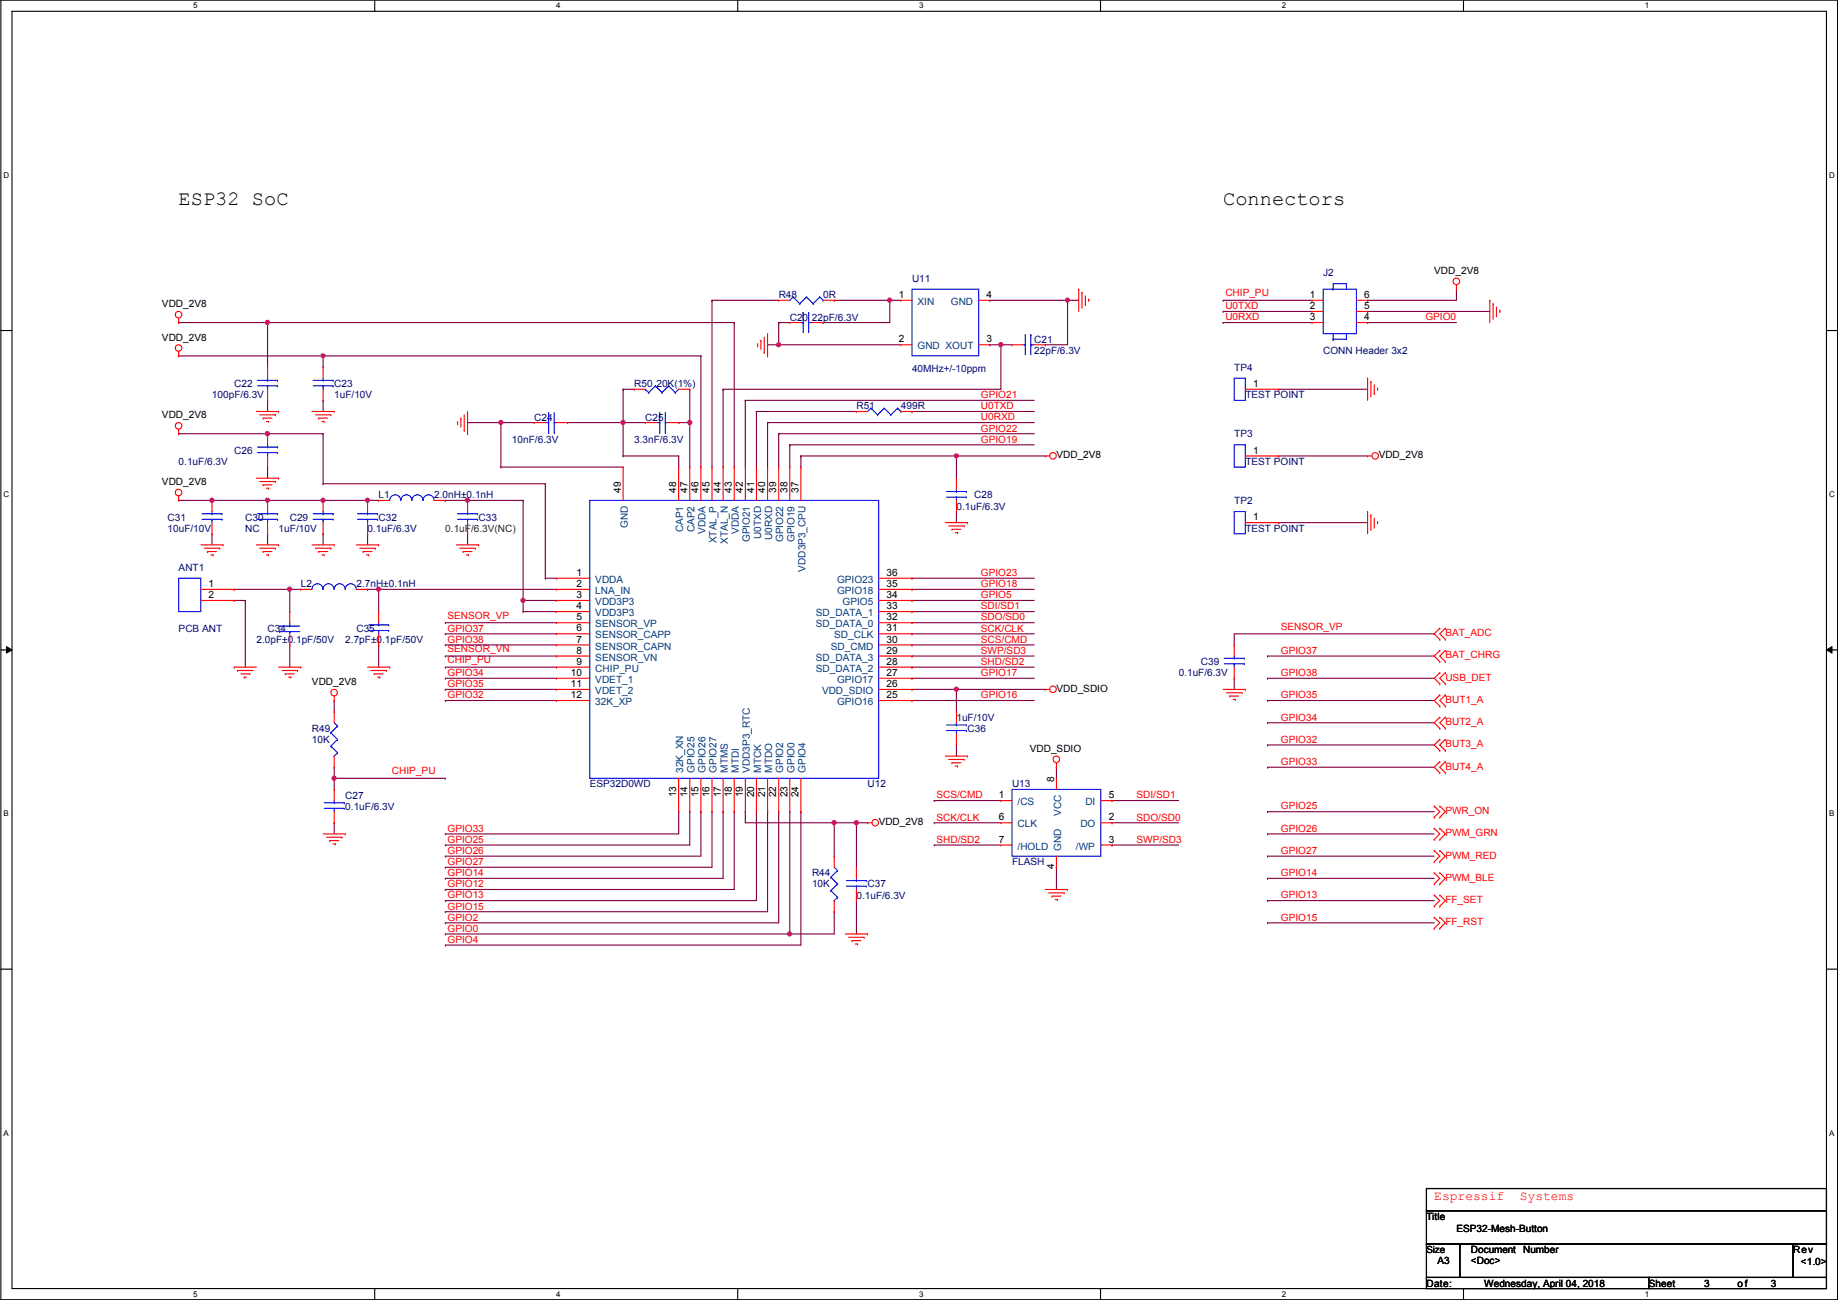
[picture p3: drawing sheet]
<svg xmlns="http://www.w3.org/2000/svg" width="420mm" height="297mm" viewBox="0 0 420 297" stroke-linecap="round" stroke-linejoin="round" font-family="sans-serif">
<path d="M.2 0h419.9v297h-419.9zM2.7 2.6h414.8v291.8h-414.8z" fill="none" stroke="#000" stroke-width=".25"/>
<g fill="#fff">
<path d="M44.2 .3h1v2h-1z"/>
<path d="M44.2 294.7h1v2h-1z"/>
</g>
<path d="M85.7 0v2.6M85.7 294.4v2.6" fill="none" stroke="#000" stroke-width=".25"/>
<g fill="#fff">
<path d="M127.1 .3h1v2h-1z"/>
<path d="M127.1 294.7h1v2h-1z"/>
</g>
<path d="M168.6 0v2.6M168.6 294.4v2.6" fill="none" stroke="#000" stroke-width=".25"/>
<g fill="#fff">
<path d="M210.1 .3h1v2h-1z"/>
<path d="M210.1 294.7h1v2h-1z"/>
</g>
<path d="M251.6 0v2.6M251.6 294.4v2.6" fill="none" stroke="#000" stroke-width=".25"/>
<g fill="#fff">
<path d="M293 .3h1v2h-1z"/>
<path d="M293 294.7h1v2h-1z"/>
</g>
<path d="M334.5 0v2.6M334.5 294.4v2.6" fill="none" stroke="#000" stroke-width=".25"/>
<g fill="#fff">
<path d="M376 .3h1v2h-1z"/>
<path d="M376 294.7h1v2h-1z"/>
<path d="M.8 39h1.3v2h-1.3z"/>
<path d="M418.2 39h1.2v2h-1.2z"/>
<path d="M.8 112h1.3v2h-1.3z"/>
<path d="M418.2 112h1.2v2h-1.2z"/>
</g>
<path d="M.2 75.5h2.5M417.5 75.5h2.6" fill="none" stroke="#000" stroke-width=".25"/>
<g fill="#fff">
<path d="M.8 185h1.2v1.9h-1.2z"/>
<path d="M418.2 185h1.1v1.9h-1.1z"/>
</g>
<path d="M.2 148.5h2.5M417.5 148.5h2.6" fill="none" stroke="#000" stroke-width=".25"/>
<path d="M1.5 147.7l1.2 .8-1.2 .7zM417.5 148.5l1.3-.8v1.5z" fill="#000"/>
<path d="M1.5 147.7l1.2 .8-1.2 .7zM417.5 148.5l1.3-.8v1.5z" fill="none" stroke="#000" stroke-width=".23"/>
<g fill="#fff">
<path d="M.8 257.9h1.2v2h-1.2z"/>
<path d="M418.2 257.9h1.1v2h-1.1z"/>
</g>
<path d="M.2 221.4h2.5M417.5 221.4h2.6" fill="none" stroke="#000" stroke-width=".25"/>
<path d="M84 114.3h.1M84 114.3h2.6M106.9 114.3h.1M106.9 114.3h12.7" fill="none" stroke="#800040" stroke-width=".25"/>
<circle cx="106.9" cy="114.3" r=".49" fill="#f0f"/>
<circle cx="106.9" cy="114.3" r=".49" fill="none" stroke="#f0f" stroke-width=".25"/>
<path d="M106.9 96.6h.1M106.9 96.6h7.6M101.8 114.3h.1M101.8 114.3h5.1M84 134.7h.1M84 134.7h2.6M106.9 122h.1M106.9 122v2.5M86.6 147.4h.1M86.6 147.4v5" fill="none" stroke="#800040" stroke-width=".25"/>
<circle cx="114.5" cy="96.5" r=".49" fill="#f0f"/>
<circle cx="114.5" cy="96.5" r=".49" fill="none" stroke="#f0f" stroke-width=".25"/>
<g fill="none" stroke="#800040" stroke-width=".25">
<path d="M129.7 96.6h.1M129.7 96.6h12.7M142.4 88.9h.1M142.4 88.9h2.6M165.3 88.9h.1M165.3 88.9h63.5M119.6 137.2h.1M119.6 137.2h7.6M208.5 139.7h.1M208.5 139.7h27.9M66.2 147.4h.1M66.2 147.4v5"/>
<path d="M101.8 152.4h.1M101.8 157.5h.1M101.8 142.3h.1M101.8 152.4h25.4M101.8 157.5h25.4M101.8 142.3h25.4M208.5 142.3h.1M208.5 144.8h.1M208.5 157.5h.1M208.5 157.5h10.1M208.5 142.3h27.9M208.5 144.8h27.9"/>
<path d="M218.6 157.5h.1M218.6 157.5v5.1M208.5 160.1h.1M208.5 160.1h27.9M218.6 170.2h.1M218.6 170.2v2.6M213.6 188h.1M213.6 182.9h.1M213.6 193.1h.1M213.6 188h15.2M213.6 182.9h15.2M213.6 193.1h15.2"/>
<path d="M254.2 193.1h.1M254.2 182.9h.1M254.2 188h.1M254.2 188h15.2M254.2 182.9h15.2M254.2 193.1h15.2M195.8 205.8h.1M195.8 205.8v7.6"/>
</g>
<circle cx="218.6" cy="157.5" r=".49" fill="#f0f"/>
<circle cx="218.6" cy="157.5" r=".49" fill="none" stroke="#f0f" stroke-width=".25"/>
<g fill="none" stroke="#800040" stroke-width=".25">
<path d="M142.4 96.6h.1M142.4 96.6h5.1M157.7 96.6h.1M157.7 88.9h.1M157.7 88.9v17.8M142.4 104.2h.1M142.4 104.2h12.7M101.8 149.9h.1M101.8 155h.1M101.8 149.9h25.4M101.8 155h25.4M208.5 147.4h.1"/>
<path d="M208.5 149.9h.1M208.5 152.4h.1M208.5 147.4h27.9M208.5 149.9h27.9M208.5 152.4h27.9M218.6 157.5h.1M218.6 157.5h20.4"/>
</g>
<circle cx="157.7" cy="96.5" r=".49" fill="#f0f"/>
<circle cx="157.7" cy="96.5" r=".49" fill="none" stroke="#f0f" stroke-width=".25"/>
<path d="M142.4 88.9h.1M142.4 88.9v7.7" fill="none" stroke="#800040" stroke-width=".25"/>
<circle cx="142.4" cy="96.5" r=".49" fill="#f0f"/>
<circle cx="142.4" cy="96.5" r=".49" fill="none" stroke="#f0f" stroke-width=".25"/>
<path d="M40.8 81.3h.1M40.8 81.3h33.1M155.1 96.6h.1M155.1 96.6h2.6M48.5 114.3h12.7M61.2 114.3h.1" fill="none" stroke="#800040" stroke-width=".25"/>
<circle cx="48.4" cy="114.3" r=".49" fill="#f0f"/>
<circle cx="48.4" cy="114.3" r=".49" fill="none" stroke="#f0f" stroke-width=".25"/>
<circle cx="61.1" cy="114.3" r=".49" fill="#f0f"/>
<circle cx="61.1" cy="114.3" r=".49" fill="none" stroke="#f0f" stroke-width=".25"/>
<path d="M40.8 114.3h7.7M48.5 114.3h.1M119.6 114.3h.1M119.6 114.3v22.9" fill="none" stroke="#800040" stroke-width=".25"/>
<circle cx="119.6" cy="137.2" r=".49" fill="#f0f"/>
<circle cx="119.6" cy="137.2" r=".49" fill="none" stroke="#f0f" stroke-width=".25"/>
<path d="M170.4 185.5h.1M170.4 185.5v2.5h20.3M190.7 188h.1" fill="none" stroke="#800040" stroke-width=".25"/>
<circle cx="190.7" cy="188" r=".49" fill="#f0f"/>
<circle cx="190.7" cy="188" r=".49" fill="none" stroke="#f0f" stroke-width=".25"/>
<path d="M195.8 188h.1M195.8 188h2.5" fill="none" stroke="#800040" stroke-width=".25"/>
<circle cx="195.8" cy="188" r=".49" fill="#f0f"/>
<circle cx="195.8" cy="188" r=".49" fill="none" stroke="#f0f" stroke-width=".25"/>
<g fill="none" stroke="#800040" stroke-width=".25">
<path d="M40.8 73.7h.1M40.8 73.7h20.4M167.8 73.7h.1M167.8 73.7v33M40.8 99.1h.1M40.8 99.1h20.4M160.2 81.3h.1M160.2 81.3v25.4M165.3 88.9h.1M165.3 88.9v17.8M170.4 91.5h.1M170.4 91.5h66"/>
<path d="M170.4 91.5v15.2M172.9 94h.1M172.9 94v12.7M175.5 96.6h.1M175.5 96.6v10.1M178 99.1h.1M178 99.1h58.4M178 99.1v7.6M114.5 106.7h.1M114.5 106.7h27.9M180.5 101.6h.1M180.5 101.6h55.9"/>
<path d="M180.5 101.6v5.1M48.5 122h.1M48.5 122v2.5M61.2 122h.1M61.2 122v2.5M73.9 122h.1M73.9 122v2.5M119.6 139.7h.1M119.6 137.2h.1M119.6 139.7h7.6M119.6 137.2v2.5M208.5 137.2h.1"/>
<path d="M208.5 134.7h.1M208.5 132.1h.1M208.5 137.2h27.9M208.5 134.7h27.9M208.5 132.1h27.9M208.5 155h.1M208.5 155h27.9M101.8 160.1h.1M101.8 160.1h25.4M101.8 190.5h.1M101.8 190.5h53.3"/>
</g>
<circle cx="61.1" cy="99.1" r=".49" fill="#f0f"/>
<circle cx="61.1" cy="99.1" r=".49" fill="none" stroke="#f0f" stroke-width=".25"/>
<path d="M162.8 68.6h.1M162.8 68.6v38.1M73.9 81.3h.1M73.9 81.3v2.6M73.9 81.3h86.3M172.9 94h.1M172.9 94h22.9M175.5 96.6h.1M175.5 96.6h60.9M208.5 94h.1M208.5 94h27.9" fill="none" stroke="#800040" stroke-width=".25"/>
<circle cx="73.8" cy="81.3" r=".49" fill="#f0f"/>
<circle cx="73.8" cy="81.3" r=".49" fill="none" stroke="#f0f" stroke-width=".25"/>
<path d="M61.2 73.7h.1M61.2 73.7v10.2M61.2 73.7h106.6" fill="none" stroke="#800040" stroke-width=".25"/>
<circle cx="61.1" cy="73.7" r=".49" fill="#f0f"/>
<circle cx="61.1" cy="73.7" r=".49" fill="none" stroke="#f0f" stroke-width=".25"/>
<g fill="none" stroke="#800040" stroke-width=".25">
<path d="M61.2 91.5h.1M61.2 91.5v2.5M73.9 91.5h.1M73.9 91.5v2.5M61.2 106.7h.1M61.2 106.7v2.6M101.8 144.8h.1M101.8 147.4h.1M101.8 144.8h25.4M101.8 147.4h25.4M101.8 193.1h.1M101.8 195.6h.1"/>
<path d="M101.8 198.2h.1M101.8 193.1h55.9M101.8 195.6h58.4M101.8 198.2h61M101.8 200.7h.1M101.8 203.2h.1M101.8 208.3h.1M101.8 205.8h.1M101.8 210.9h.1M101.8 213.4h.1M101.8 200.7h63.5M101.8 203.2h66"/>
<path d="M101.8 208.3h73.7M101.8 205.8h71.1M101.8 210.9h76.2M101.8 213.4h78.7"/>
</g>
<circle cx="180.5" cy="213.4" r=".49" fill="#f0f"/>
<circle cx="180.5" cy="213.4" r=".49" fill="none" stroke="#f0f" stroke-width=".25"/>
<g fill="none" stroke="#800040" stroke-width=".25">
<path d="M183.1 104.2h.1M183.1 104.2h35.5M218.6 116.9h.1M218.6 116.9v2.5M155.1 185.5h.1M155.1 185.5v5M157.7 185.5h.1M157.7 185.5v7.6M160.2 185.5h.1M160.2 185.5v10.1M162.8 185.5h.1M162.8 185.5v12.7"/>
<path d="M165.3 185.5h.1M165.3 185.5v15.2M167.8 185.5h.1M167.8 185.5v17.7M172.9 185.5h.1M172.9 185.5v20.3M175.5 185.5h.1M175.5 185.5v22.8M178 185.5h.1M178 185.5v25.4M180.5 185.5h.1M180.5 185.5v27.9"/>
<path d="M183.1 185.5h.1M183.1 185.5v30.4h-81.3M101.8 215.9h.1"/>
</g>
<circle cx="218.6" cy="104.2" r=".49" fill="#f0f"/>
<circle cx="218.6" cy="104.2" r=".49" fill="none" stroke="#f0f" stroke-width=".25"/>
<path d="M226.3 78.8h.1M226.3 78.8h2.5M228.8 78.8h.1M228.8 78.8v10.1M218.6 104.2h.1M218.6 104.2v5.1M218.6 104.2h20.4" fill="none" stroke="#800040" stroke-width=".25"/>
<circle cx="228.8" cy="78.8" r=".49" fill="#f0f"/>
<circle cx="228.8" cy="78.8" r=".49" fill="none" stroke="#f0f" stroke-width=".25"/>
<g fill="none" stroke="#800040" stroke-width=".25">
<path d="M226.3 68.6h.1M226.3 68.6h17.7M228.8 78.8h.1M228.8 78.8h2.5M239 78.8h.1M244 68.6h.1M244 68.6v10.2h-5M61.2 99.1h.1M61.2 99.1h12.7M73.9 99.1h.1M73.9 99.1v11.4M114.5 96.6h.1"/>
<path d="M114.5 96.6v10.1M114.5 96.6h7.6M142.4 96.6h.1M142.4 96.6v7.6M73.9 110.5h.1M73.9 110.5h50.8M124.7 110.5h.1M124.7 110.5v21.6M155.1 104.2h.1M155.1 104.2v2.5"/>
</g>
<circle cx="244" cy="68.6" r=".49" fill="#f0f"/>
<circle cx="244" cy="68.6" r=".49" fill="none" stroke="#f0f" stroke-width=".25"/>
<path d="M162.8 68.6h.1M162.8 68.6h15.2M178 73.7h.1M178 73.7v5.1M190.7 68.6h.1M190.7 68.6h12.7M244 68.6h.1M244 68.6h2.6" fill="none" stroke="#800040" stroke-width=".25"/>
<circle cx="178" cy="78.8" r=".49" fill="#f0f"/>
<circle cx="178" cy="78.8" r=".49" fill="none" stroke="#f0f" stroke-width=".25"/>
<path d="M178 78.8h.1M178 78.8h27.9M188.2 73.7h.1M203.4 68.6h.1M203.4 68.6v5.1h-15.2" fill="none" stroke="#800040" stroke-width=".25"/>
<circle cx="203.4" cy="68.6" r=".49" fill="#f0f"/>
<circle cx="203.4" cy="68.6" r=".49" fill="none" stroke="#f0f" stroke-width=".25"/>
<g fill="none" stroke="#800040" stroke-width=".25">
<path d="M175.5 78.8h.1M175.5 78.8h2.5M178 73.7h.1M178 73.7h2.5M203.4 68.6h.1M203.4 68.6h2.5M183.1 104.2h.1M183.1 104.2v2.5M66.2 134.7h.1M66.2 134.7v5M66.2 134.7h2.6M86.6 134.7h.1"/>
<path d="M86.6 134.7h40.6M86.6 134.7v5M124.7 132.1h.1M124.7 132.1h2.5"/>
</g>
<circle cx="86.5" cy="134.6" r=".49" fill="#f0f"/>
<circle cx="86.5" cy="134.6" r=".49" fill="none" stroke="#f0f" stroke-width=".25"/>
<path d="M53.5 134.7h.1M53.5 134.7h12.7" fill="none" stroke="#800040" stroke-width=".25"/>
<circle cx="66.2" cy="134.6" r=".49" fill="#f0f"/>
<circle cx="66.2" cy="134.6" r=".49" fill="none" stroke="#f0f" stroke-width=".25"/>
<g fill="none" stroke="#800040" stroke-width=".25">
<path d="M292.3 88.9h.1M292.3 88.9h20.3M61.2 114.3h22.8M73.9 114.3h.1M84 114.3h.1M292.3 119.4h.1M292.3 104.2h.1M292.3 119.4h20.3M292.3 104.2h20.3M53.5 137.2h.1M53.5 137.2h2.6M56.1 137.2h.1"/>
<path d="M56.1 137.2v15.2M84 122h.1M84 122v2.5M241.5 175.3h.1M241.5 175.3v2.5M195.8 188h.1M195.8 188v10.2M241.5 198.2h.1M241.5 198.2v5"/>
</g>
<circle cx="73.8" cy="114.3" r=".49" fill="#f0f"/>
<circle cx="73.8" cy="114.3" r=".49" fill="none" stroke="#f0f" stroke-width=".25"/>
<circle cx="84" cy="114.3" r=".49" fill="#f0f"/>
<circle cx="84" cy="114.3" r=".49" fill="none" stroke="#f0f" stroke-width=".25"/>
<g fill="none" stroke="#800040" stroke-width=".25">
<path d="M279.6 73.7h.1M279.6 71.2h.1M279.6 68.6h.1M279.6 73.7h20.3M279.6 68.6h20.3M279.6 71.2h20.3M312.6 68.6h.1M312.6 71.2h.1M312.6 73.7h.1M312.6 73.7h20.3M312.6 71.2h28M332.9 66.1h.1"/>
<path d="M332.9 66.1v2.5h-20.3M282.1 144.8h45.8M289.8 155h.1M289.8 149.9h.1M289.8 155h38.1M289.8 149.9h38.1M327.9 144.8h.1M76.4 175.3h.1M76.4 160.1h.1M76.4 160.1v2.5M76.4 175.3v2.5h25.4M101.8 177.8h.1"/>
<path d="M289.8 165.1h.1M289.8 160.1h.1M289.8 170.2h.1M289.8 175.3h.1M289.8 165.1h38.1M289.8 160.1h38.1M289.8 170.2h38.1M289.8 175.3h38.1M76.4 188h.1M76.4 188v2.5M190.7 188h.1M190.7 188v7.6"/>
<path d="M190.7 188h5.1M195.8 188h.1M289.8 190.5h.1M289.8 185.5h.1M289.8 195.6h.1M289.8 190.5h38.1M289.8 185.5h38.1M289.8 195.6h38.1M180.5 213.4h.1M190.7 208.3h.1M190.7 208.3v5.1h-10.2M289.8 200.7h.1"/>
<path d="M289.8 210.9h.1M289.8 205.8h.1M289.8 200.7h38.1M289.8 210.9h38.1M289.8 205.8h38.1"/>
</g>
<circle cx="76.4" cy="177.8" r=".49" fill="#f0f"/>
<circle cx="76.4" cy="177.8" r=".49" fill="none" stroke="#f0f" stroke-width=".25"/>
<path d="M282.1 155h.1M282.1 147.4h.1M282.1 144.8v2.6M282.1 155v2.5M76.4 177.8h.1M76.4 177.8v2.6" fill="none" stroke="#800040" stroke-width=".25"/>
<g fill="none" stroke="#f00" stroke-width=".25">
<path d="M40.8 73.7h.1M40.8 72.7v1M173.2 79h.1M173.2 78.5v.5M173.9 77.8h.1M173.9 77.8v2M174.7 77v3.6M175.5 76.2v5.1M178 68.6h.1M178 68.6h2.5M180.5 73.7h.1M180.5 73.7h2.6"/>
<path d="M185.6 73.7h2.6M188.2 73.7h.1M188.2 68.6h2.5M190.7 68.6h.1M205.9 68.6h.1M205.9 78.8h.1M205.9 68.6h2.6M205.9 78.8h2.6M223.7 68.6h2.6M223.7 78.8h2.6M226.3 78.8h.1M226.3 68.6h.1"/>
<path d="M231.3 78.8h.1M231.3 78.8h2.6M236.4 78.8h2.6M239 78.8h.1M246.6 66.1h.1M246.6 66.1v5.1M247.3 66.8h.1M247.3 66.8v3.6M248.1 69.6h.1M248.1 67.6v2M248.9 68.4h.1M248.9 68.4v.5"/>
<path d="M299.9 68.6h.1M299.9 71.2h.1M299.9 73.7h.1M299.9 68.6h2.6M299.9 71.2h2.6M299.9 73.7h2.6M310.1 68.6h2.5M310.1 71.2h2.5M310.1 73.7h2.5M312.6 73.7h.1M312.6 71.2h.1M312.6 68.6h.1"/>
<path d="M332.9 66.1h.1M332.9 65.1v1M340.6 68.6h.1M340.6 68.6v5.1M341.3 69.4h.1M341.3 69.4v3.5M342.1 72.2h.1M342.1 70.1v2.1M342.8 70.9h.1M342.8 70.9v.5M40.8 81.3h.1M40.8 99.1h.1"/>
<path d="M40.8 80.3v1M40.8 98.1v1M58.6 94h5.1M59.4 94.8h3.5M60.1 95.5h.1M60.1 95.5h2.1M60.9 96.3h.5M61.2 99.1h.1M61.2 83.9h.1M61.2 91.5h.1M61.2 83.9v2.5M61.2 88.9v2.6"/>
<path d="M61.2 99.1v2.5M61.4 96.3h.1M62.9 94.8h.1M63.7 94h.1M71.3 94h5.1M72.1 94.8h3.5M72.8 95.5h.1M72.8 95.5h2.1M73.6 96.3h.5M73.9 83.9h.1M73.9 91.5h.1M73.9 83.9v2.5"/>
<path d="M73.9 88.9v2.6M74.1 96.3h.1M75.6 94.8h.1M76.4 94h.1M104.6 96.8h.1M104.6 96.3v.5M105.4 95.5h.1M105.4 95.5v2.1M106.1 98.3h.1M106.1 94.8v3.5M106.9 99.1h.1M106.9 94v5.1"/>
<path d="M122.1 96.6h.1M122.1 96.6h2.6M127.2 96.6h2.5M129.7 96.6h.1M145 88.9h.1M145 88.9h2.5M147.5 96.6h.1M147.5 96.6h2.6M152.6 96.6h2.5M155.1 96.6h.1M155.1 88.9h2.6M157.7 88.9h.1"/>
<path d="M174.7 80.6h.1M175.5 81.3h.1M195.8 94h.1M195.8 94h2.5M205.9 94h2.6M208.5 94h.1M284.7 88.9h7.6M292.3 88.9h.1M312.6 86.4h.1M312.6 86.4v5.1M313.4 87.2h.1M313.4 87.2v3.5"/>
<path d="M314.1 90h.1M314.1 87.9v2.1M314.9 88.7h.1M314.9 88.7v.5M40.8 114.3h.1M40.8 113.3v1M48.5 114.3h.1M48.5 114.3v2.6M48.5 119.4v2.6M58.6 109.3h5.1M59.4 110h3.5M60.1 110.8h.1"/>
<path d="M60.1 110.8h2.1M60.9 111.5h.5M61.2 106.7h.1M61.2 114.3h.1M61.2 104.2v2.5M61.2 114.3v2.6M61.2 119.4v2.6M61.4 111.5h.1M62.9 110h.1M63.7 109.3h.1M73.9 114.3h.1M73.9 114.3v2.6"/>
<path d="M73.9 119.4v2.6M84 114.3h.1M84 114.3v2.6M84 119.4v2.6M86.6 114.3h.1M86.6 114.3h2.5M99.3 114.3h2.5M101.8 114.3h.1M106.9 114.3h.1M106.9 114.3v2.6M106.9 119.4v2.6M142.4 106.7h.1"/>
<path d="M142.4 106.7v7.6M155.1 106.7h.1M155.1 106.7v7.6M157.7 106.7h.1M157.7 106.7v7.6M160.2 106.7h.1M160.2 106.7v7.6M162.8 106.7h.1M162.8 106.7v7.6M165.3 106.7h.1M165.3 106.7v7.6M167.8 106.7h.1"/>
<path d="M167.8 106.7v7.6M170.4 106.7h.1M170.4 106.7v7.6M172.9 106.7h.1M172.9 106.7v7.6M175.5 106.7h.1M175.5 106.7v7.6M178 106.7h.1M178 106.7v7.6M180.5 106.7h.1M180.5 106.7v7.6M183.1 106.7h.1"/>
<path d="M183.1 106.7v7.6M216.1 119.4h5.1M218.6 109.3h.1M218.6 116.9h.1M218.6 109.3v2.5M218.6 114.3v2.6M221.2 119.4h.1M239 104.2h.1M239 104.2h1M284.7 104.2h7.6M284.7 119.4h7.6M292.3 119.4h.1"/>
<path d="M292.3 104.2h.1M312.6 104.2h.1M312.6 116.9h.1M312.6 104.2h1M312.6 116.9v5.1M313.4 117.6h.1M313.4 117.6v3.6M314.1 118.4v2M314.9 119.2h.1M314.9 119.2v.5M45.9 124.5h5.1M45.9 134.7h7.6"/>
<path d="M45.9 137.2h7.6M46.7 125.3h3.5M47.4 126h.1M47.4 126h2.1M48.2 126.8h.5M48.5 122h.1M48.7 126.8h.1M50.2 125.3h.1M51 124.5h.1M53.5 134.7h.1M53.5 137.2h.1M58.6 124.5h5.1"/>
<path d="M59.4 125.3h3.5M60.1 126h.1M60.1 126h2.1M60.9 126.8h.5M61.2 122h.1M61.4 126.8h.1M62.9 125.3h.1M63.7 124.5h.1M66.2 139.7h.1M66.2 139.7v2.6M68.8 134.7h.1M68.8 134.7h2.5"/>
<path d="M71.3 124.5h5.1M72.1 125.3h3.5M72.8 126h.1M72.8 126h2.1M73.6 126.8h.5M73.9 122h.1M74.1 126.8h.1M75.6 125.3h.1M76.4 124.5h.1M81.5 124.5h5.1M81.5 134.7h2.5M82.2 125.3h3.6"/>
<path d="M83 126h.1M83 126h2M83.8 126.8h.5M84 134.7h.1M84 122h.1M84.3 126.8h.1M85.8 125.3h.1M86.6 124.5h.1M86.6 139.7h.1M86.6 139.7v2.6M104.3 124.5h5.1M105.1 125.3h3.6"/>
<path d="M105.9 126h.1M105.9 126h2M106.6 126.8h.5M106.9 122h.1M107.1 126.8h.1M108.7 125.3h.1M109.4 124.5h.1M127.2 132.1h.1M127.2 134.7h.1M127.2 137.2h.1M127.2 139.7h.1M127.2 134.7h7.6"/>
<path d="M127.2 132.1h7.6M127.2 137.2h7.6M127.2 139.7h7.6M200.9 134.7h7.6M200.9 132.1h7.6M200.9 137.2h7.6M200.9 139.7h7.6M208.5 139.7h.1M208.5 137.2h.1M208.5 134.7h.1M208.5 132.1h.1M216.9 120.2h3.5"/>
<path d="M217.6 120.9h.1M217.6 120.9h2.1M218.4 121.7h.5M218.9 121.7h.1M220.4 120.2h.1M314.1 120.4h.1M53.5 152.4h.1M53.5 152.4h5.1M54.3 153.2h.1M54.3 153.2h3.6M55.1 154h2M55.8 154.7h.1"/>
<path d="M55.8 154.7h.5M57.1 154h.1M63.7 152.4h5.1M64.5 153.2h3.5M65.2 154h.1M65.2 154h2.1M66 154.7h.5M66.2 147.4h.1M66.2 144.8v2.6M66.5 154.7h.1M68 153.2h.1M68.8 152.4h.1"/>
<path d="M76.4 159v1.1M84 152.4h5.1M84.8 153.2h3.5M85.5 154h.1M85.5 154h2.1M86.3 154.7h.5M86.6 147.4h.1M86.6 144.8v2.6M86.8 154.7h.1M88.3 153.2h.1M89.1 152.4h.1M127.2 142.3h.1"/>
<path d="M127.2 144.8h.1M127.2 147.4h.1M127.2 149.9h.1M127.2 152.4h.1M127.2 155h.1M127.2 157.5h.1M127.2 157.5h7.6M127.2 152.4h7.6M127.2 142.3h7.6M127.2 144.8h7.6M127.2 147.4h7.6M127.2 149.9h7.6"/>
<path d="M127.2 155h7.6M200.9 157.5h7.6M200.9 152.4h7.6M200.9 142.3h7.6M200.9 144.8h7.6M200.9 147.4h7.6M200.9 149.9h7.6M200.9 155h7.6M208.5 157.5h.1M208.5 155h.1M208.5 152.4h.1M208.5 149.9h.1"/>
<path d="M208.5 147.4h.1M208.5 144.8h.1M208.5 142.3h.1M239 157.5h.1M239 157.5h1M279.6 157.5h5.1M280.4 158.3h3.5M281.1 159h.1M281.1 159h2.1M281.9 159.8h.5M282.1 147.4h.1M282.1 155h.1"/>
<path d="M282.1 147.4v2.5M282.1 152.4v2.6M282.4 159.8h.1M283.9 158.3h.1M284.7 157.5h.1M329.1 148.6h.1M329.1 151.2h.1M329.1 153.7h.1M329.1 156.3h.1M329.1 143.6h.1M329.1 146.1h.1M329.1 158.8h.1"/>
<path d="M329.1 148.6l-1.2 1.3 1.2 1.3M329.1 153.7l-1.2 1.3 1.2 1.3M329.1 143.6l-1.2 1.2 1.2 1.3M329.1 158.8l-1.2 1.3 1.2 1.2M330.4 151.2h.1M330.4 148.6h.1M330.4 156.3h.1M330.4 153.7h.1M330.4 146.1h.1M330.4 143.6h.1M330.4 158.8h.1M330.4 148.6l-1.3 1.3 1.3 1.3"/>
<path d="M330.4 153.7l-1.3 1.3 1.3 1.3M330.4 143.6l-1.3 1.2 1.3 1.3M330.4 158.8l-1.3 1.3 1.3 1.2M76.4 160.1h.1M76.4 162.6h.1M76.4 175.3h.1M76.4 162.6v2.5M76.4 172.8v2.5M127.2 160.1h.1M127.2 160.1h7.6M155.1 177.8v7.7M157.7 177.8v7.7"/>
<path d="M160.2 177.8v7.7M162.8 177.8v7.7M165.3 177.8v7.7M167.8 177.8v7.7M170.4 177.8v7.7M172.9 177.8v7.7M175.5 177.8v7.7M178 177.8v7.7M180.5 177.8v7.7M183.1 177.8v7.7M200.9 160.1h7.6M208.5 160.1h.1"/>
<path d="M216.1 172.8h5.1M216.9 173.5h3.5M217.6 174.3h.1M217.6 174.3h2.1M218.4 175h.5M218.6 162.6h.1M218.6 170.2h.1M218.6 162.6v2.5M218.6 167.7v2.5M218.9 175h.1M220.4 173.5h.1M221.2 172.8h.1"/>
<path d="M241.5 175.3h.1M241.5 177.8h.1M241.5 174.3v1M241.5 177.8v2.6M329.1 163.9h.1M329.1 166.4h.1M329.1 161.3h.1M329.1 169h.1M329.1 171.5h.1M329.1 174h.1M329.1 176.6h.1M329.1 163.9l-1.2 1.2 1.2 1.3"/>
<path d="M329.1 169l-1.2 1.2 1.2 1.3M329.1 174l-1.2 1.3 1.2 1.3M330.4 166.4h.1M330.4 163.9h.1M330.4 161.3h.1M330.4 171.5h.1M330.4 169h.1M330.4 176.6h.1M330.4 174h.1M330.4 163.9l-1.3 1.2 1.3 1.3M330.4 169l-1.3 1.2 1.3 1.3M330.4 174l-1.3 1.3 1.3 1.3"/>
<path d="M73.9 190.5h5M74.6 191.3h3.6M75.4 192.1h.1M75.4 192.1h2M76.1 192.8h.6M76.4 180.4h.1M76.4 188h.1M76.4 180.4v2.5M76.4 185.5v2.5M76.7 192.8h.1M78.2 191.3h.1M78.9 190.5h.1"/>
<path d="M155.1 185.5h.1M157.7 185.5h.1M160.2 185.5h.1M162.8 185.5h.1M165.3 185.5h.1M167.8 185.5h.1M170.4 185.5h.1M172.9 185.5h.1M175.5 185.5h.1M178 185.5h.1M180.5 185.5h.1M183.1 185.5h.1"/>
<path d="M190.7 195.6h.1M190.7 195.6v2.6M195.8 198.2h.1M195.8 198.2v2.5M198.3 188h.1M198.3 188h1M228.8 182.9h.1M228.8 188h.1M228.8 193.1h.1M228.8 188h2.5M228.8 182.9h2.5M228.8 193.1h2.5"/>
<path d="M241.5 198.2h.1M241.5 195.6v2.6M251.7 188h2.5M251.7 182.9h2.5M251.7 193.1h2.5M254.2 188h.1M254.2 193.1h.1M254.2 182.9h.1M327.9 191.8h.1M327.9 189.3h.1M327.9 196.9h.1M327.9 194.4h.1"/>
<path d="M327.9 199.4h.1M327.9 186.7h.1M327.9 184.2h.1M327.9 189.3l1.2 1.2-1.2 1.3M327.9 194.4l1.2 1.2-1.2 1.3M327.9 199.4l1.2 1.3-1.2 1.3M327.9 184.2l1.2 1.3-1.2 1.2M329.1 191.8h.1M329.1 189.3h.1M329.1 196.9h.1M329.1 194.4h.1M329.1 199.4h.1"/>
<path d="M329.1 186.7h.1M329.1 184.2h.1M329.1 189.3l1.3 1.2-1.3 1.3M329.1 194.4l1.3 1.2-1.3 1.3M329.1 199.4l1.3 1.3-1.3 1.3M329.1 184.2l1.3 1.3-1.3 1.2M190.7 208.3h.1M190.7 205.8v2.5M193.2 213.4h5.1M194 214.2h3.6M194.8 214.9h.1M194.8 214.9h2"/>
<path d="M195.5 215.7h.5M195.8 205.8h.1M195.8 203.2v2.6M196 215.7h.1M197.6 214.2h.1M198.3 213.4h.1M239 203.2h5M239.7 204h3.6M240.5 204.8h.1M240.5 204.8h2M241.2 205.5h.6M241.8 205.5h.1"/>
<path d="M243.3 204h.1M244 203.2h.1M327.9 207.1h.1M327.9 204.5h.1M327.9 212.1h.1M327.9 209.6h.1M327.9 202h.1M327.9 204.5l1.2 1.3-1.2 1.3M327.9 209.6l1.2 1.3-1.2 1.2M329.1 207.1h.1M329.1 204.5h.1M329.1 212.1h.1"/>
<path d="M329.1 209.6h.1M329.1 202h.1M329.1 204.5l1.3 1.3-1.3 1.3M329.1 209.6l1.3 1.3-1.3 1.2"/>
<circle cx="40.8" cy="79.5" r=".75"/>
<circle cx="40.8" cy="71.9" r=".75"/>
<circle cx="332.9" cy="64.3" r=".75"/>
<circle cx="40.8" cy="97.3" r=".75"/>
<circle cx="40.8" cy="112.5" r=".75"/>
<circle cx="240.7" cy="104.2" r=".75"/>
<circle cx="314.4" cy="104.2" r=".75"/>
<circle cx="76.4" cy="158.3" r=".75"/>
<circle cx="240.7" cy="157.5" r=".75"/>
<circle cx="241.5" cy="173.5" r=".75"/>
<circle cx="200.1" cy="188" r=".75"/>
</g>
<path d="M326.1 271.6h91.4v5h-91.4zM326.1 276.6h91.4v7.7h-91.4zM326.1 284.3h7.6v7.6h-7.6zM326.1 291.9h50.8v2.5h-50.8zM333.7 284.3h76.2v7.6h-76.2zM376.9 291.9h40.6v2.5h-40.6zM409.9 284.3h7.6v7.6h-7.6z" fill="none" stroke="#000" stroke-width=".25"/>
<g fill="none" stroke="#00f" stroke-width=".25">
<path d="M181.3 67.9h.1M181.3 67.9l-.8 .7M181.3 67.9l1.5 1.5M182.8 69.4h.1M183.1 73.7h.5M183.6 73.7h.1M183.6 71.4h.1M183.6 71.4v4.6M184.4 67.9h.1M184.4 67.9l-1.6 1.5M184.4 67.9l1.5 1.5M184.9 71.4h.1"/>
<path d="M184.9 73.7h.1M184.9 73.7h.7M184.9 71.4v4.6M185.9 69.4h.1M187.4 67.9h.1M187.4 67.9l-1.5 1.5M187.4 67.9l.8 .7M188.2 68.6h.1M208.5 66.1h15.2v15.2h-15.2zM233.9 78.8h.5M234.4 78.8h.1M234.4 76.5h.1"/>
<path d="M234.4 76.5v4.6M235.7 76.5h.1M235.7 78.8h.1M235.7 78.8h.7M235.7 76.5v4.6M302.5 66.1h7.6v10.1h-7.6zM304.7 66.1h.1M304.7 77.5h.1M304.7 76.2v1.3M307.8 64.8h.1M307.8 76.2h.1M307.8 64.8h-3.1v1.3"/>
<path d="M307.8 64.8v1.3M307.8 76.2v1.3h-3.1M58.9 88.2h4.5M58.9 86.9h4.5M61.2 86.9h.1M61.2 88.2h.1M61.2 86.4v.5M61.2 88.2v.7M63.4 88.2h.1M63.4 86.9h.1M71.6 88.2h4.5M71.6 86.9h4.5"/>
<path d="M73.9 86.9h.1M73.9 88.2h.1M73.9 86.4v.5M73.9 88.2v.7M76.1 88.2h.1M76.1 86.9h.1M124.7 96.6h.7M125.4 98.8h.1M125.4 96.6h.1M125.4 94.3v4.5M126.7 96.6h.1M126.7 98.8h.1"/>
<path d="M126.7 96.6h.5M126.7 94.3v4.5M147.5 88.9h.1M147.5 88.9l.8 .8M148.3 89.7h.1M149.8 88.2h.1M149.8 88.2l1.5 1.5M149.8 88.2l-1.5 1.5M150.1 96.6h.7M150.8 98.8h.1M150.8 96.6h.1M150.8 94.3v4.5"/>
<path d="M151.3 89.7h.1M152.1 96.6h.1M152.1 98.8h.1M152.1 96.6h.5M152.1 94.3v4.5M152.9 88.2h.1M152.9 88.2l1.5 1.5M152.9 88.2l-1.6 1.5M154.4 89.7h.1M155.1 88.9l-.7 .8M199.1 93.3h.1M199.1 93.3l-.8 .7"/>
<path d="M199.1 93.3l1.5 1.5M200.6 94.8h.1M202.1 93.3h.1M202.1 93.3l-1.5 1.5M202.1 93.3l1.6 1.5M203.7 94.8h.1M205.2 93.3h.1M205.2 93.3l-1.5 1.5M205.2 93.3l.7 .7M205.9 94h.1M282.1 86.4h2.6v5.1h-2.6zM46.2 118.7h4.5"/>
<path d="M46.2 117.4h4.5M48.5 117.4h.1M48.5 118.7h.1M48.5 116.9v.5M48.5 118.7v.7M50.7 118.7h.1M50.7 117.4h.1M58.9 118.7h4.5M58.9 117.4h4.5M58.9 103.4h4.5M58.9 102.2h4.5M61.2 102.2h.1"/>
<path d="M61.2 103.4h.1M61.2 117.4h.1M61.2 118.7h.1M61.2 101.6v.6M61.2 103.4v.8M61.2 116.9v.5M61.2 118.7v.7M63.4 103.4h.1M63.4 102.2h.1M63.4 118.7h.1M63.4 117.4h.1M71.6 118.7h4.5"/>
<path d="M71.6 117.4h4.5M73.9 117.4h.1M73.9 118.7h.1M73.9 116.9v.5M73.9 118.7v.7M76.1 118.7h.1M76.1 117.4h.1M81.7 118.7h4.6M81.7 117.4h4.6M84 117.4h.1M84 118.7h.1M84 116.9v.5"/>
<path d="M84 118.7v.7M86.3 118.7h.1M86.3 117.4h.1M89.1 114.3a1.25 1.25 0 0 1 1.2-1.2 1.25 1.25 0 0 1 1.3 1.2M91.6 114.3a1.25 1.25 0 0 1 1.3-1.2 1.25 1.25 0 0 1 1.2 1.2M94.2 114.3a1.27 1.27 0 0 1 1.3-1.2 1.27 1.27 0 0 1 1.2 1.2 1.25 1.25 0 0 1 1.3-1.2 1.25 1.25 0 0 1 1.2 1.2M104.6 118.7h4.6M104.6 117.4h4.6M106.9 117.4h.1M106.9 118.7h.1M106.9 116.9v.5M106.9 118.7v.7"/>
<path d="M109.2 118.7h.1M109.2 117.4h.1M134.8 114.3h66.1v63.5h-66.1zM216.4 113.6h4.5M216.4 112.3h4.5M218.6 112.3h.1M218.6 113.6h.1M218.6 111.8v.5M218.6 113.6v.7M220.9 113.6h.1M220.9 112.3h.1M282.1 116.9h2.6v5.1h-2.6z"/>
<path d="M282.1 101.6h2.6v5.1h-2.6zM40.8 132.1h5.1v7.6h-5.1zM71.3 134.7a1.27 1.27 0 0 1 1.3-1.3 1.27 1.27 0 0 1 1.3 1.3 1.25 1.25 0 0 1 1.2-1.3 1.25 1.25 0 0 1 1.3 1.3M76.4 134.7a1.27 1.27 0 0 1 1.3-1.3 1.27 1.27 0 0 1 1.2 1.3 1.25 1.25 0 0 1 1.3-1.3 1.25 1.25 0 0 1 1.2 1.3M64 143h.1M64 144.3h.1M64 143h4.5M64 144.3h4.5M66.2 144.3h.1M66.2 143h.1M66.2 142.3v.7M66.2 144.3v.5"/>
<path d="M84.3 144.1h4.5M84.3 142.8h4.5M86.6 142.8h.1M86.6 144.1h.1M86.6 142.3v.5M86.6 144.1v.7M88.8 144.1h.1M88.8 142.8h.1M279.9 151.7h4.5M279.9 150.4h4.5M282.1 150.4h.1M282.1 151.7h.1"/>
<path d="M282.1 149.9v.5M282.1 151.7v.7M284.4 151.7h.1M284.4 150.4h.1M75.6 167.4h.1M75.6 170.5h.1M75.6 167.4l1.6 1.6M75.6 170.5l1.6 1.5M76.4 172.8h.1M76.4 165.1l.8 .8M77.2 165.9h.1M77.2 169h.1"/>
<path d="M77.2 172h.1M77.2 165.9l-1.6 1.5M77.2 169l-1.6 1.5M77.2 172l-.8 .8M216.4 166.9h4.5M216.4 165.7h4.5M218.6 165.7h.1M218.6 166.9h.1M218.6 165.1v.6M218.6 166.9v.8M220.9 166.9h.1M220.9 165.7h.1"/>
<path d="M74.1 184.7h4.6M74.1 183.4h4.6M76.4 183.4h.1M76.4 184.7h.1M76.4 182.9v.5M76.4 184.7v.8M78.7 184.7h.1M78.7 183.4h.1M190.7 198.2l.8 .7M191.5 198.9h.1M191.5 198.9l-1.6 1.5M231.3 180.4h20.4v15.2h-20.4z"/>
<path d="M189.9 200.4h.1M189.9 203.5h.1M189.9 200.4l1.6 1.6M189.9 203.5l1.6 1.5M190.7 205.8h.1M191.5 202h.1M191.5 205h.1M191.5 202l-1.6 1.5M191.5 205l-.8 .8M193.5 202.5h4.6M193.5 201.2h4.6M195.8 201.2h.1"/>
<path d="M195.8 202.5h.1M195.8 200.7v.5M195.8 202.5v.7M198.1 202.5h.1M198.1 201.2h.1"/>
</g>
<circle cx="106.9" cy="114.3" r=".49" fill="#f0f"/>
<circle cx="106.9" cy="114.3" r=".49" fill="none" stroke="#f0f" stroke-width=".25"/>
<circle cx="114.5" cy="96.5" r=".49" fill="#f0f"/>
<circle cx="114.5" cy="96.5" r=".49" fill="none" stroke="#f0f" stroke-width=".25"/>
<circle cx="218.6" cy="157.5" r=".49" fill="#f0f"/>
<circle cx="218.6" cy="157.5" r=".49" fill="none" stroke="#f0f" stroke-width=".25"/>
<circle cx="157.7" cy="96.5" r=".49" fill="#f0f"/>
<circle cx="157.7" cy="96.5" r=".49" fill="none" stroke="#f0f" stroke-width=".25"/>
<circle cx="142.4" cy="96.5" r=".49" fill="#f0f"/>
<circle cx="142.4" cy="96.5" r=".49" fill="none" stroke="#f0f" stroke-width=".25"/>
<circle cx="48.4" cy="114.3" r=".49" fill="#f0f"/>
<circle cx="48.4" cy="114.3" r=".49" fill="none" stroke="#f0f" stroke-width=".25"/>
<circle cx="61.1" cy="114.3" r=".49" fill="#f0f"/>
<circle cx="61.1" cy="114.3" r=".49" fill="none" stroke="#f0f" stroke-width=".25"/>
<circle cx="119.6" cy="137.2" r=".49" fill="#f0f"/>
<circle cx="119.6" cy="137.2" r=".49" fill="none" stroke="#f0f" stroke-width=".25"/>
<circle cx="190.7" cy="188" r=".49" fill="#f0f"/>
<circle cx="190.7" cy="188" r=".49" fill="none" stroke="#f0f" stroke-width=".25"/>
<circle cx="195.8" cy="188" r=".49" fill="#f0f"/>
<circle cx="195.8" cy="188" r=".49" fill="none" stroke="#f0f" stroke-width=".25"/>
<circle cx="61.1" cy="99.1" r=".49" fill="#f0f"/>
<circle cx="61.1" cy="99.1" r=".49" fill="none" stroke="#f0f" stroke-width=".25"/>
<circle cx="73.8" cy="81.3" r=".49" fill="#f0f"/>
<circle cx="73.8" cy="81.3" r=".49" fill="none" stroke="#f0f" stroke-width=".25"/>
<circle cx="61.1" cy="73.7" r=".49" fill="#f0f"/>
<circle cx="61.1" cy="73.7" r=".49" fill="none" stroke="#f0f" stroke-width=".25"/>
<circle cx="180.5" cy="213.4" r=".49" fill="#f0f"/>
<circle cx="180.5" cy="213.4" r=".49" fill="none" stroke="#f0f" stroke-width=".25"/>
<circle cx="218.6" cy="104.2" r=".49" fill="#f0f"/>
<circle cx="218.6" cy="104.2" r=".49" fill="none" stroke="#f0f" stroke-width=".25"/>
<circle cx="228.8" cy="78.8" r=".49" fill="#f0f"/>
<circle cx="228.8" cy="78.8" r=".49" fill="none" stroke="#f0f" stroke-width=".25"/>
<circle cx="244" cy="68.6" r=".49" fill="#f0f"/>
<circle cx="244" cy="68.6" r=".49" fill="none" stroke="#f0f" stroke-width=".25"/>
<circle cx="178" cy="78.8" r=".49" fill="#f0f"/>
<circle cx="178" cy="78.8" r=".49" fill="none" stroke="#f0f" stroke-width=".25"/>
<circle cx="203.4" cy="68.6" r=".49" fill="#f0f"/>
<circle cx="203.4" cy="68.6" r=".49" fill="none" stroke="#f0f" stroke-width=".25"/>
<circle cx="86.5" cy="134.6" r=".49" fill="#f0f"/>
<circle cx="86.5" cy="134.6" r=".49" fill="none" stroke="#f0f" stroke-width=".25"/>
<circle cx="66.2" cy="134.6" r=".49" fill="#f0f"/>
<circle cx="66.2" cy="134.6" r=".49" fill="none" stroke="#f0f" stroke-width=".25"/>
<circle cx="73.8" cy="114.3" r=".49" fill="#f0f"/>
<circle cx="73.8" cy="114.3" r=".49" fill="none" stroke="#f0f" stroke-width=".25"/>
<circle cx="84" cy="114.3" r=".49" fill="#f0f"/>
<circle cx="84" cy="114.3" r=".49" fill="none" stroke="#f0f" stroke-width=".25"/>
<circle cx="76.4" cy="177.8" r=".49" fill="#f0f"/>
<circle cx="76.4" cy="177.8" r=".49" fill="none" stroke="#f0f" stroke-width=".25"/>
<g font-size="4.7">
<text x="40.8" y="46.9">ESP32 SoC</text>
<text x="279.6" y="46.9">Connectors</text>
</g>
<g font-size="3" fill="#f00">
<text x="327.9" y="274.2">Espressif</text>
<text x="347.4" y="274.2">Systems</text>
</g>
<g font-size="2.3" fill="#000080">
<text x="208.5" y="64.3">U11</text>
<text x="302.5" y="63.1">J2</text>
<text x="178" y="68.2">R48</text>
<text x="188.2" y="68.2">0R</text>
<text x="180.5" y="73.2">C20 22pF/6.3V</text>
<text x="236.4" y="78.3">C21</text>
<text x="236.4" y="80.9">22pF/6.3V</text>
<text x="302.5" y="80.9">CONN Header 3x2</text>
<text x="53.5" y="88.5">C22</text>
<text x="76.4" y="88.5">C23</text>
<text x="145" y="88.5">R50 20K(1%)</text>
<text x="208.5" y="84.9">40MHz+/-10ppm</text>
<text x="282.1" y="84.7">TP4</text>
<text x="48.5" y="91">100pF/6.3V</text>
<text x="76.4" y="91">1uF/10V</text>
<text x="195.8" y="93.6">R51</text>
<text x="205.9" y="93.6">499R</text>
<text x="284.7" y="91">TEST POINT</text>
<text x="117" y="101.2">10nF/6.3V</text>
<text x="122.1" y="96.1">C24</text>
<text x="145" y="101.2">3.3nF/6.3V</text>
<text x="147.5" y="96.1">C25</text>
<text x="282.1" y="99.9">TP3</text>
<text x="40.8" y="106.3">0.1uF/6.3V</text>
<text x="53.5" y="103.7">C26</text>
<text x="284.7" y="106.3">TEST POINT</text>
<text x="86.6" y="113.9">L1</text>
<text x="99.3" y="113.9">2.0nH±0.1nH</text>
<text x="222.7" y="113.9">C28</text>
<text x="38.3" y="119">C31</text>
<text x="56.1" y="119">C30</text>
<text x="66.2" y="119">C29</text>
<text x="86.6" y="119">C32</text>
<text x="109.4" y="119">C33</text>
<text x="218.6" y="116.4">0.1uF/6.3V</text>
<text x="282.1" y="115.1">TP2</text>
<text x="38.3" y="121.5">10uF/10V</text>
<text x="56.1" y="121.5">NC</text>
<text x="63.7" y="121.5">1uF/10V</text>
<text x="84" y="121.5">0.1uF/6.3V</text>
<text x="284.7" y="121.5">TEST POINT</text>
<text x="40.8" y="130.4">ANT1</text>
<text x="68.8" y="134.2">L2</text>
<text x="81.5" y="134.2">2.7nH±0.1nH</text>
<text x="40.8" y="144.4">PCB ANT</text>
<text x="58.6" y="146.9">2.0pF±0.1pF/50V</text>
<text x="61.2" y="144.4">C34</text>
<text x="78.9" y="146.9">2.7pF±0.1pF/50V</text>
<text x="81.5" y="144.4">C35</text>
<text x="269.4" y="154.5">0.1uF/6.3V</text>
<text x="274.5" y="152">C39</text>
<text x="71.3" y="167.2">R49</text>
<text x="218.6" y="164.7">1uF/10V</text>
<text x="221.2" y="167.2">C36</text>
<text x="71.3" y="169.8">10K</text>
<text x="134.8" y="179.9">ESP32D0WD</text>
<text x="198.3" y="179.9">U12</text>
<text x="231.3" y="179.9">U13</text>
<text x="78.9" y="182.5">C27</text>
<text x="78.9" y="185">0.1uF/6.3V</text>
<text x="231.3" y="197.7">FLASH</text>
<text x="185.6" y="200.2">R44</text>
<text x="185.6" y="202.8">10K</text>
<text x="198.3" y="202.8">C37</text>
<text x="195.8" y="205.3">0.1uF/6.3V</text>
</g>
<g font-size="2.3">
<text x="327.9" y="62.6">VDD_2V8</text>
<text x="37" y="70.2">VDD_2V8</text>
<text x="205.4" y="68.1">1</text>
<text x="225.5" y="68.1">4</text>
<text x="299.4" y="68.1">1</text>
<text x="299.4" y="70.6">2</text>
<text x="311.9" y="70.6">5</text>
<text x="311.9" y="68.1">6</text>
<text x="37" y="77.8">VDD_2V8</text>
<text x="299.4" y="73.2">3</text>
<text x="311.9" y="73.2">4</text>
<text x="205.4" y="78.2">2</text>
<text x="225.5" y="78.2">3</text>
<text x="286.5" y="88.4">1</text>
<text x="37" y="95.6">VDD_2V8</text>
<text x="241.5" y="104.7">VDD_2V8</text>
<text x="286.5" y="103.6">1</text>
<text x="315.2" y="104.7">VDD_2V8</text>
<text x="37" y="110.8">VDD_2V8</text>
<text x="141.9" y="112.6" transform="rotate(-90 141.9 112.6)">49</text>
<text x="154.6" y="112.6" transform="rotate(-90 154.6 112.6)">48</text>
<text x="157.1" y="112.6" transform="rotate(-90 157.1 112.6)">47</text>
<text x="159.7" y="112.6" transform="rotate(-90 159.7 112.6)">46</text>
<text x="162.2" y="112.6" transform="rotate(-90 162.2 112.6)">45</text>
<text x="164.7" y="112.6" transform="rotate(-90 164.7 112.6)">44</text>
<text x="167.3" y="112.6" transform="rotate(-90 167.3 112.6)">43</text>
<text x="169.8" y="112.6" transform="rotate(-90 169.8 112.6)">42</text>
<text x="172.4" y="112.6" transform="rotate(-90 172.4 112.6)">41</text>
<text x="174.9" y="112.6" transform="rotate(-90 174.9 112.6)">40</text>
<text x="177.4" y="112.6" transform="rotate(-90 177.4 112.6)">39</text>
<text x="180" y="112.6" transform="rotate(-90 180 112.6)">38</text>
<text x="182.5" y="112.6" transform="rotate(-90 182.5 112.6)">37</text>
<text x="286.5" y="118.9">1</text>
<text x="131.8" y="131.6">1</text>
<text x="202.6" y="131.6">36</text>
<text x="47.7" y="134.1">1</text>
<text x="47.7" y="136.7">2</text>
<text x="131.8" y="134.1">2</text>
<text x="131.8" y="136.7">3</text>
<text x="202.6" y="136.7">34</text>
<text x="202.6" y="134.1">35</text>
<text x="131.8" y="139.2">4</text>
<text x="131.8" y="141.7">5</text>
<text x="202.6" y="141.7">32</text>
<text x="202.6" y="139.2">33</text>
<text x="131.8" y="144.3">6</text>
<text x="131.8" y="146.8">7</text>
<text x="131.8" y="149.4">8</text>
<text x="202.6" y="149.4">29</text>
<text x="202.6" y="146.8">30</text>
<text x="202.6" y="144.3">31</text>
<text x="130.5" y="154.4">10</text>
<text x="131.8" y="151.9">9</text>
<text x="202.6" y="154.4">27</text>
<text x="202.6" y="151.9">28</text>
<text x="71.3" y="156.5">VDD_2V8</text>
<text x="130.5" y="157">11</text>
<text x="130.5" y="159.5">12</text>
<text x="202.6" y="157">26</text>
<text x="202.6" y="159.5">25</text>
<text x="241.5" y="158.1">VDD_SDIO</text>
<text x="235.4" y="171.8">VDD_SDIO</text>
<text x="240.9" y="178.6" transform="rotate(-90 240.9 178.6)">8</text>
<text x="154.6" y="182.2" transform="rotate(-90 154.6 182.2)">13</text>
<text x="157.1" y="182.2" transform="rotate(-90 157.1 182.2)">14</text>
<text x="159.7" y="182.2" transform="rotate(-90 159.7 182.2)">15</text>
<text x="162.2" y="182.2" transform="rotate(-90 162.2 182.2)">16</text>
<text x="164.7" y="182.2" transform="rotate(-90 164.7 182.2)">17</text>
<text x="167.3" y="182.2" transform="rotate(-90 167.3 182.2)">18</text>
<text x="169.8" y="182.2" transform="rotate(-90 169.8 182.2)">19</text>
<text x="172.4" y="182.2" transform="rotate(-90 172.4 182.2)">20</text>
<text x="174.9" y="182.2" transform="rotate(-90 174.9 182.2)">21</text>
<text x="177.4" y="182.2" transform="rotate(-90 177.4 182.2)">22</text>
<text x="180" y="182.2" transform="rotate(-90 180 182.2)">23</text>
<text x="182.5" y="182.2" transform="rotate(-90 182.5 182.2)">24</text>
<text x="228.3" y="182.4">1</text>
<text x="253.4" y="182.4">5</text>
<text x="200.9" y="188.6">VDD_2V8</text>
<text x="228.3" y="187.5">6</text>
<text x="253.4" y="187.5">2</text>
<text x="228.3" y="192.5">7</text>
<text x="253.4" y="192.5">3</text>
<text x="240.9" y="198.7" transform="rotate(-90 240.9 198.7)">4</text>
<text x="326.1" y="278.7">Title</text>
<text x="332.9" y="281.5">ESP32-Mesh-Button</text>
<text x="336.2" y="286.3">Document</text>
<text x="348.2" y="286.3">Number</text>
<text x="409.9" y="286.3">Rev</text>
<text x="326.1" y="294">Date:</text>
<text x="328.6" y="288.9">A3</text>
<text x="336.2" y="288.9">&lt;Doc&gt;</text>
<text x="339.3" y="294">Wednesday, April 04, 2018</text>
<text x="376.9" y="294">Sheet</text>
<text x="389.6" y="294">3</text>
<text x="397.2" y="294">of</text>
<text x="404.8" y="294">3</text>
<text x="411.7" y="289.1">&lt;1.0&gt;</text>
</g>
<g font-size="2.3" fill="#004080">
<text x="209.7" y="69.7">XIN</text>
<text x="217.4" y="69.7">GND</text>
<text x="209.7" y="79.8">GND XOUT</text>
<text x="143.5" y="120.7" transform="rotate(-90 143.5 120.7)">GND</text>
<text x="156.2" y="121.6" transform="rotate(-90 156.2 121.6)">CAP1</text>
<text x="158.7" y="121.6" transform="rotate(-90 158.7 121.6)">CAP2</text>
<text x="161.3" y="122" transform="rotate(-90 161.3 122)">VDDA</text>
<text x="163.8" y="124.1" transform="rotate(-90 163.8 124.1)">XTAL_P</text>
<text x="166.4" y="124.2" transform="rotate(-90 166.4 124.2)">XTAL_N</text>
<text x="168.9" y="122" transform="rotate(-90 168.9 122)">VDDA</text>
<text x="171.4" y="123.9" transform="rotate(-90 171.4 123.9)">GPIO21</text>
<text x="174" y="123.1" transform="rotate(-90 174 123.1)">U0TXD</text>
<text x="176.5" y="123.4" transform="rotate(-90 176.5 123.4)">U0RXD</text>
<text x="179.1" y="123.9" transform="rotate(-90 179.1 123.9)">GPIO22</text>
<text x="181.6" y="123.9" transform="rotate(-90 181.6 123.9)">GPIO19</text>
<text x="184.1" y="130.6" transform="rotate(-90 184.1 130.6)">VDD3P3_CPU</text>
<text x="136.1" y="133.2">VDDA</text>
<text x="136.1" y="135.7">LNA_IN</text>
<text x="191.3" y="135.7">GPIO18</text>
<text x="191.3" y="133.2">GPIO23</text>
<text x="136.1" y="138.3">VDD3P3</text>
<text x="136.1" y="140.8">VDD3P3</text>
<text x="136.1" y="143.3">SENSOR_VP</text>
<text x="186.5" y="143.3">SD_DATA_0</text>
<text x="186.5" y="140.8">SD_DATA_1</text>
<text x="192.6" y="138.3">GPIO5</text>
<text x="136.1" y="145.9">SENSOR_CAPP</text>
<text x="136.1" y="148.4">SENSOR_CAPN</text>
<text x="189.9" y="148.4">SD_CMD</text>
<text x="190.7" y="145.9">SD_CLK</text>
<text x="136.1" y="151">SENSOR_VN</text>
<text x="136.1" y="153.5">CHIP_PU</text>
<text x="186.5" y="153.5">SD_DATA_2</text>
<text x="186.5" y="151">SD_DATA_3</text>
<text x="136.1" y="156">VDET_1</text>
<text x="136.1" y="158.6">VDET_2</text>
<text x="136.1" y="161.1">32K_XP</text>
<text x="187.9" y="158.6">VDD_SDIO</text>
<text x="191.3" y="161.1">GPIO16</text>
<text x="191.3" y="156">GPIO17</text>
<text x="156.2" y="176.6" transform="rotate(-90 156.2 176.6)">32K_XN</text>
<text x="158.7" y="176.6" transform="rotate(-90 158.7 176.6)">GPIO25</text>
<text x="161.3" y="176.6" transform="rotate(-90 161.3 176.6)">GPIO26</text>
<text x="163.8" y="176.6" transform="rotate(-90 163.8 176.6)">GPIO27</text>
<text x="166.4" y="176.6" transform="rotate(-90 166.4 176.6)">MTMS</text>
<text x="168.9" y="176.6" transform="rotate(-90 168.9 176.6)">MTDI</text>
<text x="171.4" y="176.6" transform="rotate(-90 171.4 176.6)">VDD3P3_RTC</text>
<text x="174" y="176.6" transform="rotate(-90 174 176.6)">MTCK</text>
<text x="176.5" y="176.6" transform="rotate(-90 176.5 176.6)">MTDO</text>
<text x="179.1" y="176.6" transform="rotate(-90 179.1 176.6)">GPIO2</text>
<text x="181.6" y="176.6" transform="rotate(-90 181.6 176.6)">GPIO0</text>
<text x="184.1" y="176.6" transform="rotate(-90 184.1 176.6)">GPIO4</text>
<text x="232.6" y="184">/CS</text>
<text x="248.1" y="184">DI</text>
<text x="232.6" y="189.1">CLK</text>
<text x="242.6" y="186.5" transform="rotate(-90 242.6 186.5)">VCC</text>
<text x="247" y="189.1">DO</text>
<text x="232.6" y="194.1">/HOLD</text>
<text x="242.6" y="194.4" transform="rotate(-90 242.6 194.4)">GND</text>
<text x="245.9" y="194.1">/WP</text>
</g>
<g font-size="2.3" fill="#f00">
<text x="280.1" y="70.7">U0TXD</text>
<text x="280.1" y="67.7">CHIP_PU</text>
<text x="280.1" y="73.2">U0RXD</text>
<text x="325.8" y="73.2">GPIO0</text>
<text x="224.2" y="91">GPIO21</text>
<text x="224.2" y="93.5">U0TXD</text>
<text x="224.2" y="98.6">GPIO22</text>
<text x="224.2" y="101.1">GPIO19</text>
<text x="224.2" y="96.1">U0RXD</text>
<text x="224.2" y="131.6">GPIO23</text>
<text x="224.2" y="136.7">GPIO5</text>
<text x="224.2" y="134.2">GPIO18</text>
<text x="102.3" y="141.4">SENSOR_VP</text>
<text x="224.2" y="139.2">SDI/SD1</text>
<text x="224.2" y="141.8">SDO/SD0</text>
<text x="292.8" y="143.9">SENSOR_VP</text>
<text x="102.3" y="149">SENSOR_VN</text>
<text x="102.3" y="144.3">GPIO37</text>
<text x="102.3" y="146.9">GPIO38</text>
<text x="224.2" y="144.3">SCK/CLK</text>
<text x="224.2" y="146.9">SCS/CMD</text>
<text x="224.2" y="149.4">SWP/SD3</text>
<text x="292.8" y="149.4">GPIO37</text>
<text x="330.4" y="145.4">BAT_ADC</text>
<text x="102.3" y="151.5">CHIP_PU</text>
<text x="102.3" y="154.5">GPIO34</text>
<text x="224.2" y="151.9">SHD/SD2</text>
<text x="224.2" y="154.5">GPIO17</text>
<text x="292.8" y="154.5">GPIO38</text>
<text x="330.4" y="150.5">BAT_CHRG</text>
<text x="330.4" y="155.5">USB_DET</text>
<text x="102.3" y="157">GPIO35</text>
<text x="102.3" y="159.6">GPIO32</text>
<text x="224.2" y="159.6">GPIO16</text>
<text x="292.8" y="159.6">GPIO35</text>
<text x="330.4" y="160.6">BUT1_A</text>
<text x="292.8" y="164.6">GPIO34</text>
<text x="330.4" y="165.7">BUT2_A</text>
<text x="292.8" y="169.7">GPIO32</text>
<text x="330.4" y="170.8">BUT3_A</text>
<text x="89.6" y="176.9">CHIP_PU</text>
<text x="292.8" y="174.8">GPIO33</text>
<text x="330.4" y="175.9">BUT4_A</text>
<text x="214.1" y="182.4">SCS/CMD</text>
<text x="259.8" y="182.4">SDI/SD1</text>
<text x="292.8" y="185">GPIO25</text>
<text x="102.3" y="190">GPIO33</text>
<text x="214.1" y="187.5">SCK/CLK</text>
<text x="259.8" y="187.5">SDO/SD0</text>
<text x="292.8" y="190">GPIO26</text>
<text x="330.4" y="191.1">PWM_GRN</text>
<text x="330.4" y="186">PWR_ON</text>
<text x="102.3" y="192.6">GPIO25</text>
<text x="102.3" y="195.1">GPIO26</text>
<text x="102.3" y="197.7">GPIO27</text>
<text x="214.1" y="192.6">SHD/SD2</text>
<text x="259.8" y="192.6">SWP/SD3</text>
<text x="292.8" y="195.1">GPIO27</text>
<text x="330.4" y="196.2">PWM_RED</text>
<text x="102.3" y="200.2">GPIO14</text>
<text x="102.3" y="202.7">GPIO12</text>
<text x="292.8" y="200.2">GPIO14</text>
<text x="330.4" y="201.3">PWM_BLE</text>
<text x="102.3" y="207.8">GPIO15</text>
<text x="102.3" y="205.3">GPIO13</text>
<text x="292.8" y="205.3">GPIO13</text>
<text x="330.4" y="206.3">FF_SET</text>
<text x="102.3" y="210.4">GPIO2</text>
<text x="102.3" y="212.9">GPIO0</text>
<text x="102.3" y="215.4">GPIO4</text>
<text x="292.8" y="210.4">GPIO15</text>
<text x="330.4" y="211.4">FF_RST</text>
</g>
<text font-size="2.3" fill="#008000" x="101.8" y="121.5">0.1uF/6.3V(NC)</text>
<text font-size="2.2" x="326.1" y="286.3">Size</text>
<g font-size="1.8">
<text x="44.2" y="1.9">5</text>
<text x="127.1" y="1.9">4</text>
<text x="210.1" y="1.9">3</text>
<text x="293" y="1.9">2</text>
<text x="376" y="1.9">1</text>
<text x=".8" y="40.6">D</text>
<text x="418.2" y="40.6">D</text>
<text x=".8" y="113.6">C</text>
<text x="418.2" y="113.6">C</text>
<text x=".8" y="186.6">B</text>
<text x="418.2" y="186.6">B</text>
<text x=".8" y="259.5">A</text>
<text x="418.2" y="259.5">A</text>
<text x="44.2" y="296.3">5</text>
<text x="127.1" y="296.3">4</text>
<text x="210.1" y="296.3">3</text>
<text x="293" y="296.3">2</text>
<text x="376" y="296.3">1</text>
</g>
</svg>
